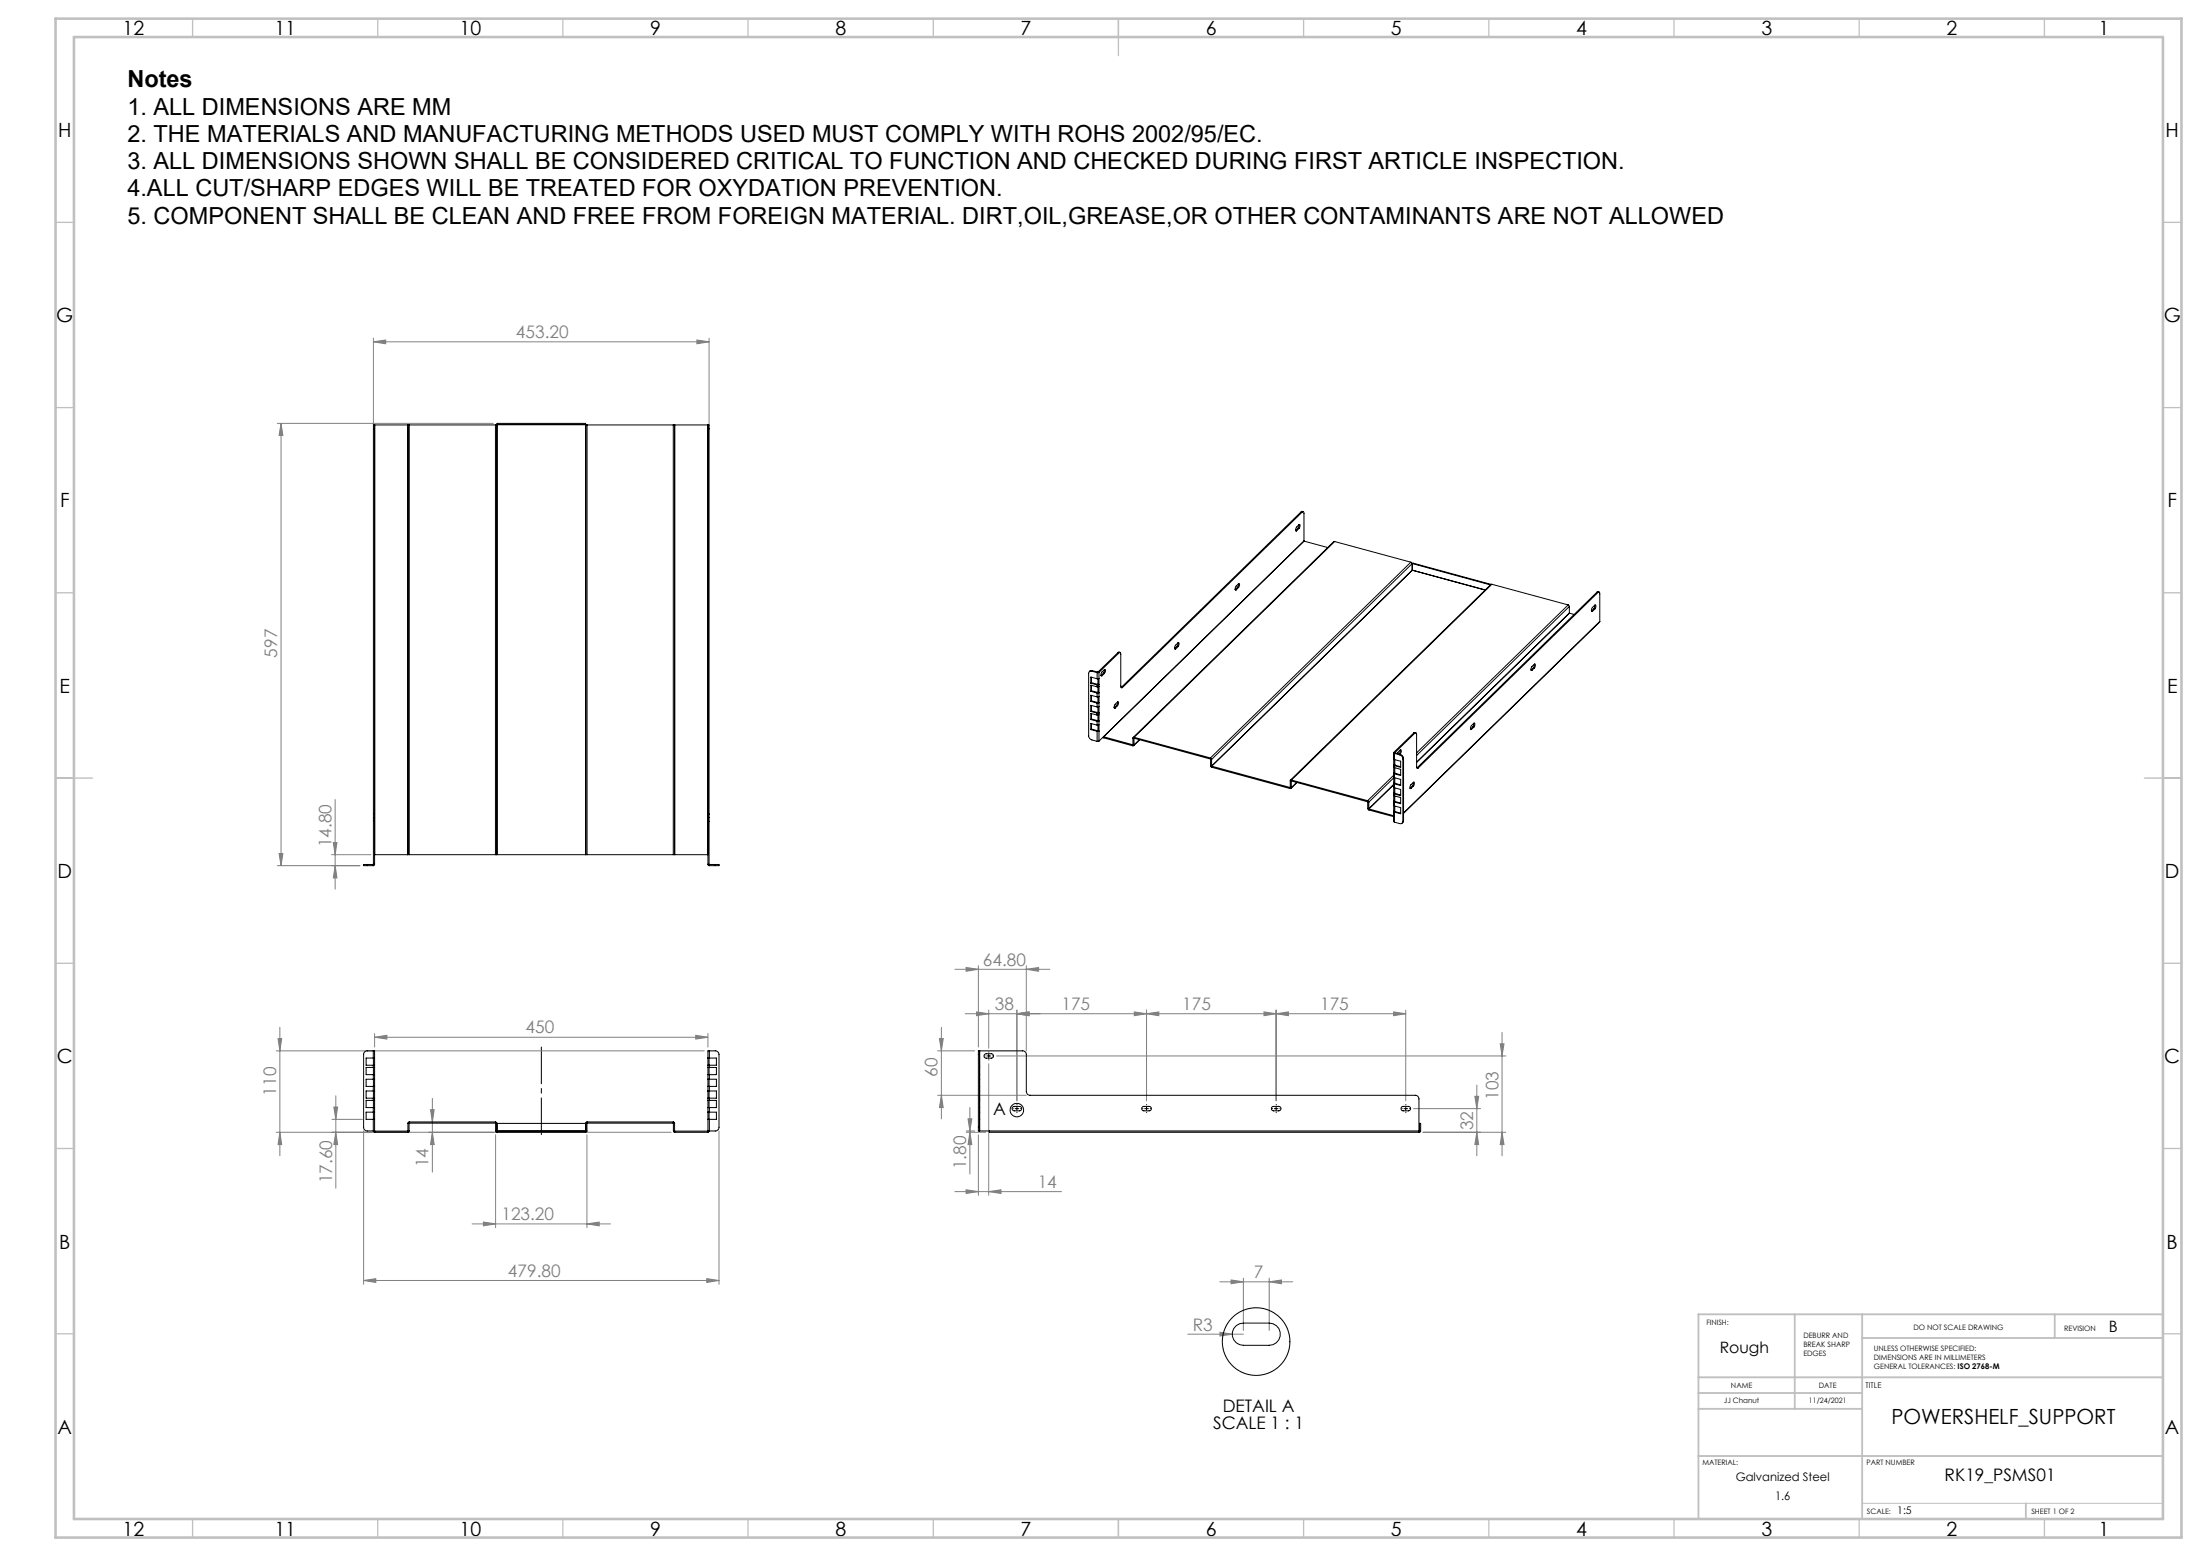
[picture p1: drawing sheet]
<svg xmlns="http://www.w3.org/2000/svg" width="594mm" height="420mm" viewBox="0 0 594 420" stroke-linecap="round" stroke-linejoin="round" font-family="sans-serif">
<g fill="none" stroke="#000" stroke-width=".27">
<path d="M266.5 285h1M266.9 284.5v1.1M274.1 299.2h1M274.6 298.7v1M309.1 299.2h1M309.6 298.7v1M344.1 299.2h1M344.6 298.7v1M379.1 299.2h.9M379.6 298.7v1"/>
<circle cx="274.6" cy="299.7" r="1.83"/>
</g>
<g fill="none" stroke="#808080" stroke-width=".27">
<path d="M100.8 92.3l3.3-.5v1zM100.8 91.3v23.4M100.8 92.3h90.7M188.2 91.8l3.3 .5-3.3 .5zM191.5 91.3v23.4M74.9 114.3h58.3M75.9 114.3l.5 3.3h-1zM75.9 114.3v119.4M90.5 215.8v24.2M74.9 233.7h22.3M75.4 230.4h1l-.5 3.3zM89.5 230.7h10.7"/>
<path d="M90 227.4h1l-.5 3.3zM90.5 233.7l.5 3.3h-1zM75.6 277.3v34.7M101.1 280l3.4-.5v1zM101.1 279v3.6M101.1 280h90M187.9 279.5l3.2 .5-3.2 .5zM191.1 279v3.6M254.2 277.3v24.7M257.8 261.6h25.7M260.8 261.1l3.4 .5-3.4 .6zM263.7 273.1l3.2 .5-3.2 .6z"/>
<path d="M264.2 260.6v22M266.9 272.6v10.3M274.6 273.6l3.2-.5v1.1zM274.6 272.6v24.5M277.1 261.6l3.3-.5v1.1zM277.1 260.6v23.1M306.2 273.1l3.4 .5-3.4 .6zM309.6 273.6l3.3-.5v1.1zM309.6 272.6v24.5M341.3 273.1l3.3 .5-3.3 .6zM344.6 273.6l3.3-.5v1.1zM344.6 272.6v24.5"/>
<path d="M376.3 273.1l3.3 .5-3.3 .6zM379.6 273.6h-119M379.6 272.6v24.5M405.6 278.7v33.3M74.6 283.7h115.5M75.1 280.3h1l-.5 3.4zM90.1 298.8h1.1l-.5 3.3zM90.7 295.8v24.9M116.2 299.5h1l-.5 3.3zM116.7 296.5v19.9M253.2 283.7h10M253.2 295.6h23.9"/>
<path d="M253.6 280.3h1.1l-.5 3.4zM254.2 295.6l.5 3.4h-1.1zM261.9 298.9v18M266.9 287.1v35.5M269.1 285h137.5M381.7 299.2h18M398.2 295.9h1l-.5 3.3zM398.7 292.9v19.1M405.1 281.7h1l-.5 3.3zM74.6 305.6h106.6M75.6 305.6l.5 3.3h-1zM89.6 302.1h8.3"/>
<path d="M90.7 305.6l.5 3.3h-1.1zM98.2 305.3v41.4M116.7 305.6l.5 3.3h-1zM133.8 306.3v25.1M158.5 306.3v25.1M194.1 305.3v41.4M260.9 305.6h5.2M260.9 305.3h2.3M261.4 302h1l-.5 3.3zM261.9 305.6l.5 3.3h-1zM264.2 306.3v16.3M384.2 305.6h22.4"/>
<path d="M398.7 305.6l.5 3.3h-1zM405.6 305.6l.5 3.3h-1zM127.5 330.4h37.3M130.5 329.9l3.3 .5-3.3 .5zM158.5 330.4l3.3-.5v1zM257.8 321.6h28.8M260.8 321.2l3.4 .4-3.4 .5zM266.9 321.6l3.4-.4v.9zM98.2 345.6l3.3-.5v1.1zM98.2 345.6h95.9M190.8 345.1l3.3 .5-3.3 .6zM329.4 346h19.6"/>
<path d="M329.4 359.6l3.3 .5-3.3 .5zM332.4 345.5l3.3 .5-3.3 .5zM335.7 345v14.1M342.7 346l3.3-.5v1zM342.7 345v14.1M320.7 360.1h15"/>
</g>
<g fill="none" stroke="#000" stroke-width=".27" stroke-dasharray="30.5 1.3 1.3 1.3">
<path d="M266 285h-.1M267 284v-.1M267 286v.1M268 285h.1M273.6 299.2h-.1M274.6 298.2v-.1M275.6 299.2h.1M308.6 299.2h-.1M309.6 298.2v-.1M310.6 299.2h.1M343.6 299.2h-.1M344.6 298.2v-.1"/>
<path d="M345.6 299.2h.1M378.6 299.2h-.1M379.6 298.2v-.1M380.6 299.2h.1M274.6 300.2v.1M309.6 300.2v.1M344.6 300.2v.1M379.6 300.2v.1"/>
</g>
<path d="M146.2 282.6v23.7" fill="none" stroke="#000" stroke-width=".27" stroke-dasharray="30.5 1.3 1.3 1.3" stroke-dashoffset="20.6"/>
<path d="M502.8 405.8h81.2" fill="none" stroke="#c0c0c0" stroke-width=".27"/>
<g fill="none" stroke="#c0c0c0" stroke-width=".35">
<path d="M52 5v5M102 5v5M152 5v5M202 5v5M252 5v5M302 5v10M352 5v5M402 5v5M452 5v5M502 5v5M552 5v5M15 60h5"/>
<path d="M584 60h5M15 110h5M584 110h5M15 160h5M584 160h5M15 210h10M579 210h10M15 260h5M584 260h5M15 310h5M584 310h5M15 360h5"/>
<path d="M584 360h5M52 410v5M102 410v5M152 410v5M202 410v5M252 410v5M302 410v5M352 410v5M402 410v5M452 410v5M502 410v5M552 410v5"/>
</g>
<path d="M484.6 354.8v25.5M502.8 354.8v55.2M554.8 354.8v6.4M584 354.8h-125.4v55.2M458.6 371.8h125.4M458.6 376h44.2M502.8 361.2h81.2M458.6 380.3h44.2M458.6 393h125.4M547 405.8v4.2" fill="none" stroke="#c0c0c0" stroke-width=".5"/>
<path d="M15 5h574v410h-574zM20 10h564v400h-564z" fill="none" stroke="#c0c0c0" stroke-width=".7"/>
<g fill="#808080">
<path d="M329.4 359.6l3.3 .5-3.3 .5z"/>
<path d="M187.9 279.5l3.2 .5-3.2 .5zM101.1 280l3.4-.5v1zM274.6 273.6l3.2-.5v1.1zM263.7 273.1l3.2 .5-3.2 .6zM266.9 321.6l3.4-.4v.9zM260.8 321.2l3.4 .4-3.4 .5z"/>
<path d="M98.2 345.6l3.3-.5v1.1zM190.8 345.1l3.3 .5-3.3 .6zM309.6 273.6l3.3-.5v1.1zM341.3 273.1l3.3 .5-3.3 .6zM344.6 273.6l3.3-.5v1.1zM376.3 273.1l3.3 .5-3.3 .6zM274.6 273.6l3.2-.5v1.1zM306.2 273.1l3.4 .5-3.4 .6zM260.8 261.1l3.4 .5-3.4 .6zM277.1 261.6l3.3-.5v1.1zM332.4 345.5l3.3 .5-3.3 .5zM342.7 346l3.3-.5v1z"/>
<path d="M130.5 329.9l3.3 .5-3.3 .5zM158.5 330.4l3.3-.5v1z"/>
<path d="M90.5 233.7l.5 3.3h-1zM90 227.4h1l-.5 3.3z"/>
<path d="M75.1 280.3h1l-.5 3.4zM75.6 305.6l.5 3.3h-1zM116.2 299.5h1l-.5 3.3zM116.7 305.6l.5 3.3h-1zM90.1 298.8h1.1l-.5 3.3zM90.7 305.6l.5 3.3h-1.1zM75.9 114.3l.5 3.3h-1zM75.4 230.4h1l-.5 3.3zM253.6 280.3h1.1l-.5 3.4zM254.2 295.6l.5 3.4h-1.1zM261.4 302h1l-.5 3.3zM261.9 305.6l.5 3.3h-1zM405.1 281.7h1l-.5 3.3zM405.6 305.6l.5 3.3h-1zM398.2 295.9h1l-.5 3.3zM398.7 305.6l.5 3.3h-1z"/>
<path d="M100.8 92.3l3.3-.5v1zM188.2 91.8l3.3 .5-3.3 .5z"/>
</g>
<g fill="none" stroke="#000" stroke-width=".27">
<path d="M100.8 115.7v104M100.8 115.7h.3M101.1 115.7l.1-1v116M101.1 115.7v104M110.1 114.7h-9.3v1M110.1 114.7h.1M110.1 114.7v116M110.1 114.7h.4M110.5 114.7v116M110.5 114.7h23.3M133.8 114.7h.4M133.8 114.7v116"/>
<path d="M134.2 114.7h.1M134.2 114.6h.1M134.2 114.6h23.9M158.1 114.7h.1M158.1 114.6h.1M158.2 114.7h.3M158.2 114.7v116M158.5 114.7v116M158.5 114.7h23.3M181.8 114.7h.3M181.8 114.7v116M182.1 114.7h.1"/>
<path d="M182.1 114.7v116M182.2 114.7h9.3v1M182.2 114.7v116M191.1 115.7v-1v116M191.1 115.7v104M191.1 115.7h.4M191.5 115.7v104M351.3 138.1l.3 .1M351.3 138.1l-48.5 47.4M351.6 138.2l.3-.1 .2 .3v7.6M351.6 138.2l-48.5 47.4M351.9 138.1h-.6"/>
<path d="M333.5 159.2h.3M334.1 158.5l.3 .1M334.1 158.5l-.6 .6M334.4 157.6l-.6 .6a.76 .76 0 0 0-.1 1.1l.1-.1M334.4 157.6l.1-.1a.76 .76 0 0 1-.1 1.1M334.4 157.6l-.3 .9M334.4 158.6l-.6 .6M349.8 143.2l.3 .1M350.4 142.6h.3M350.4 142.6l-.6 .6M350.7 141.6l-.6 .7a.76 .76 0 0 0-.1 1.1l.1-.1M350.7 141.6h.1a.76 .76 0 0 1-.1 1"/>
<path d="M350.7 141.6l-.3 1M350.7 142.6l-.6 .7M352.1 146v.1M352.1 146l-54.1 52.8M352.1 146.1l-54.1 52.8M352.1 146.1l6.4 1.7M360.4 146.2h-.3l-54.1 52.9M360.4 146.2l20.5 5.5M360.4 146.2l-54.2 52.8M380.9 151.7l.3 .5M380.9 151.7l-54.1 52.9M381.2 153.9l.1 .1"/>
<path d="M381.2 152.2l-54.1 52.8M381.2 153.9l-54.1 52.9M381.2 152.2v1.7M381.3 154l-54.1 52.8M381.4 153.9h.1M381.4 153.9l-.1 .1M381.4 153.9l19.6 5.4M381.4 152.1v1.8M381.4 152.1l21 5.8M381.4 153.9l19.6 5.3M381.4 152.1l.1-.1 21.1 5.7M402.6 157.7l-54.2 52.9"/>
<path d="M402.8 157.7h-.2M402.8 157.7l-54.1 52.9M402.8 157.7l20.6 5.6M431.2 159.8l.3 .1M431.2 159.8l-48.5 47.4M431.5 159.9l.3-.1 .1 .3v7.6M431.5 159.9l-48.6 47.4M431.8 159.8h-.6M301.9 176.1l-5.5 5.3M301.9 176.1l.3 .1M302.2 176.2l.3-.1 .1 .3v8.9l.2 .3h.3M302.2 176.2l-5.5 5.3"/>
<path d="M302.4 176.1h-.5M317.8 174.5l-.7 .6 .3 .1M317.8 174.5h.3M318.1 173.5l-.7 .6a.77 .77 0 0 0-.1 1.1h.1M318.1 173.5l.1-.1a.76 .76 0 0 1-.1 1.1M318.1 173.5l-.3 1M318.1 174.5l-.7 .7M414.3 179.3l-.3 .9M423.4 163.3l.3 .4M423.4 163.3l-40.9 39.9M423.7 163.7l.1 1.8M423.7 163.7l-41.2 40.2"/>
<path d="M423.8 165.5l-41.3 40.3M423.8 165.5l1.2 .4M429.7 164.9l.3 .1M430.4 164.3h.2M430.4 164.3l-.7 .6M430.6 163.4l-.2 .9M430.6 164.3a.75 .75 0 0 0 .1-1l-.7 .7a.61 .61 0 0 0 0 1M430.6 164.3l-.6 .7M431.9 167.7l-52.9 51.9M431.9 167.7l-52.9 51.7M294.5 194.2l1.7 .5M294.5 196.9l1.7 .5"/>
<path d="M294.5 184.4l1.7 .5M294.5 186.6l1.7 .5M294.5 189.3l1.7 .5M294.5 192l1.7 .5M294.7 184.3l-.2 .1M294.7 182.8v1.5M294.7 185v1.5M294.7 187.7v1.5M294.7 190.4v1.5M294.7 192.6v1.5M294.7 195.3v1.5M294.7 184.3l1.7 .4"/>
<path d="M294.7 186.5l-.2 .1M294.7 186.5l1.7 .4M294.7 189.2l-.2 .1M294.7 189.2l1.7 .4M294.7 191.9l-.2 .1M294.7 191.9l1.7 .5M294.7 194.1l-.2 .1M294.7 194.1l1.7 .4M294.7 196.8l-.2 .1M294.7 196.8l1.7 .5M294.8 181.2a.62 .62 0 0 0-.9 .6v16.8a1.19 1.19 0 0 0 .9 1.1l1.4 .4M294.8 181.2l1.4 .4"/>
<path d="M295 181h-.5l-.4 .3M295 181l-.2 .2M295 181l1.4 .4M296.2 181.6v1.6M296.2 184.9v.5M296.2 187.1v1M296.2 189.8v1M296.2 192.5v.5M296.2 194.7v1M296.2 197.4v2.7M296.2 195.7l-1.7-.4v1.6M296.2 183.2l-1.7-.4v1.6"/>
<path d="M296.2 185.4l-1.7-.5v1.7M296.2 188.1l-1.7-.4v1.6M296.2 190.8l-1.7-.4v1.6M296.2 193l-1.7-.4v1.6M296.4 181.4h.1M296.4 184.7h.1M296.4 189.6h.1M296.4 192.4h.1M296.4 194.5h.1M296.4 197.3h.1M296.4 181.4l-.2 .2M296.4 184.7l-.2 .2"/>
<path d="M296.4 186.9l-.2 .2M296.4 189.6l-.2 .2M296.4 192.4l-.2 .1M296.4 194.5l-.2 .2M296.4 197.3l-.2 .1M296.4 184.7l.3 .1-.5 .1M296.4 186.9l.3 .1-.5 .1M296.4 186.9h.1M296.4 189.6l.3 .1-.5 .1M296.4 192.4h.3l-.5 .1M296.4 194.5l.3 .1-.5 .1M296.4 197.3h.3l-.5 .1"/>
<path d="M296.4 181.4l.3 .1M296.4 183.3v1.4M296.4 185.4v1.5M296.4 188.1v1.5M296.4 190.9v1.5M296.4 193v1.5M296.4 195.8v1.5M296.7 181.5l-.5 .1M296.7 183.1l-.5 .1M296.7 185.3l-.5 .1M296.7 188l-.5 .1M296.7 190.8h-.5"/>
<path d="M296.7 193h-.5M296.7 195.7h-.5M296.7 181.5v18.5M297.7 199l.3 .2M297.9 181.7l-.6 .6 .2 .1M297.9 181.7l.3 .1M298 198.8v.1M298 198.8l-1.3 1.2M298 198.9l7.9 2.1M298 199.2l7.9 2.1M298 198.9v.3M298.2 180.7l-.3 1"/>
<path d="M298.2 181.8a.71 .71 0 0 0 .1-1.1l-.8 .7a.76 .76 0 0 0-.1 1.1l.1-.1M298.2 181.8l-.7 .6M301.4 190.4l-.6 .6 .3 .1M301.4 190.4l.3 .1M301.7 189.5l-.6 .6a.58 .58 0 0 0 0 1M301.7 189.5l.1-.1a.76 .76 0 0 1-.1 1.1M301.7 189.5l-.3 .9M301.7 190.5l-.6 .6M302.8 185.5l-.1 .1M302.8 185.5l.3 .1M305.9 199.2l.3 .1M305.9 199.2v1.8"/>
<path d="M306.2 199.3l20.9 5.7M306.2 199l-.3 .2M306.2 199.3h.1M306.2 199l20.6 5.6M306.2 199v2.1M307.6 199.7l-1.4 1.4M307.7 199.7l-1.6 1.5M381.7 197.8l.3 .1M381.7 197.8l-5.4 5.3M382 197.9a.31 .31 0 0 1 .5 0 .31 .31 0 0 1 0 .4v8.7l.1 .3h.3M382 197.9l-5.4 5.3M382.3 197.8h-.6"/>
<path d="M397.7 196.2l-.6 .6 .2 .1M397.7 196.2h.3M397.9 195.2l-.2 1M398 196.2a.81 .81 0 0 0 0-1.1l-.7 .7a.76 .76 0 0 0-.1 1.1h.1M398 196.2l-.7 .7M414 180.2l-.6 .7h.2M414 180.2l.3 .1M414.3 180.3a.81 .81 0 0 0 .1-1.1l-.8 .7a.76 .76 0 0 0-.1 1.1l.1-.1M414.3 180.3l-.7 .6M100.8 219.7v1M100.8 219.7h.3M101.1 219.7v1"/>
<path d="M191.1 219.7v1M191.1 219.7h.4M191.5 219.7v1M296.7 200l-.5 .1M305.9 201v.3M305.9 201h.1M305.9 201l.3 .1M306.2 201.1l-.3 .2M326.8 204.6l.3 .4M326.8 204.6v2.1M326.8 206.7l.4 .4M326.8 206.7l.3 .1"/>
<path d="M327.1 206.8h.1M327.1 205v1.8M327.2 206.8l21.1 5.8M327.2 207.1l21.1 5.7M327.2 206.8v.3M348.3 212.6v.2M348.4 210.8h.3M348.4 212.5l-.1 .1M348.4 212.5l.3 .1M348.4 210.8v1.7M348.7 212.6l-.4 .2M348.7 210.8v1.8"/>
<path d="M348.7 210.6h-.3v.2M348.7 210.8l20.6 5.6M348.7 210.6v.2M348.7 210.6l20.6 5.5M350.1 211.2l-1.4 1.4M350.2 211.2l-1.6 1.6M369.3 216.1l.3 .4M369.3 216.4h.1M369.3 216.1v.3M369.3 218.2l.3 .4M369.3 216.4l.3 .1M369.3 218.2l.3 .1"/>
<path d="M369.3 216.4v1.8M369.6 218.3v.1M369.6 216.5v1.8M369.6 218.6l6.7 1.8M369.6 218.4v.2M369.6 218.4l6.7 1.8M376.3 203.2v1.7l.2 .1M376.3 206.5v.6l.2 .1M376.3 208.7v1.1l.2 .1M376.3 211.4v1.1l.2 .1M376.3 214.2v.5l.2 .1M376.3 216.3v1.1l.2 .1"/>
<path d="M376.3 219.1v2.7l.2 .1M376.3 211.9l-6.7 6.5M376.3 209.3l-7 6.8M376.3 211.8l-6.7 6.5M376.3 203.1l.2 .3M376.3 206.4l.2 .3M376.3 206.4l.3 .1M376.3 208.6l.2 .3M376.3 211.3l.2 .3M376.3 214l.2 .3M376.3 214l.3 .2M376.3 216.2l.2 .3"/>
<path d="M376.3 219l.2 .2M376.3 203.1l.3 .1M376.3 204.9v1.5M376.3 207.1v1.5M376.3 209.8v1.5M376.3 212.6v1.4M376.3 214.8v1.4M376.3 217.5v1.5M376.3 208.6l.3 .1M376.3 211.3l.3 .1M376.3 216.2l.3 .1M376.3 219h.3"/>
<path d="M376.3 210l-6.7 6.5M376.5 214.8l1.7 .5v1.6l-1.7-.4M376.5 203.4v1.6M376.5 206.7v.5M376.5 208.9v1M376.5 211.6v1M376.5 214.3v.5M376.5 216.5v1M376.5 219.2v2.7M376.5 212.6l1.7 .5v1.7l-1.7-.5M376.5 205l1.7 .5v1.6l-1.7-.4M376.5 207.2l1.7 .5v1.6l-1.7-.4"/>
<path d="M376.5 209.9l1.7 .5v1.6l-1.7-.4M376.5 217.5l1.7 .5v1.7l-1.7-.5M376.5 203.4l1.4 .3M376.6 203.2h.1M376.6 208.7h.1M376.6 211.4h.1M376.6 216.3h.1M376.6 219v.1M376.6 205.1v1.4M376.6 207.2v1.5M376.6 210v1.4M376.6 212.7v1.5"/>
<path d="M376.6 214.9v1.4M376.6 217.6v1.5M376.6 203.2l-.1 .2M376.6 203.2l1.5 .4M376.6 206.5l-.1 .2M376.6 206.5l1.6 .5M376.6 208.7l-.1 .2M376.6 208.7l1.6 .4M376.6 211.4l-.1 .2M376.6 211.4l1.6 .5M376.6 214.2l-.1 .1M376.6 214.2l1.6 .4"/>
<path d="M376.6 216.3l-.1 .2M376.6 216.3l1.6 .5M376.6 219.1l-.1 .1M376.6 219.1l1.6 .4M377.2 203.4l1-1a.77 .77 0 0 1-.1 1.1M377.8 203.4l.3 .1M377.8 203.4l-.1 .1M377.9 203.7a1.19 1.19 0 0 1 .9 1.1M378.1 203.6l.5 .3 .4 .8M378.1 202.5l-.3 .9M378.1 203.6l-.2 .1M378.1 203.5l-.1 .1"/>
<path d="M378.8 204.8v16.9M379 204.7l-.2 .1M379 204.7v16.8M381.4 212.1l-.7 .6 .3 .1M381.4 212.1l.2 .1M381.6 211.2l-.2 .9M381.6 212.2a.81 .81 0 0 0 .1-1.1l-.7 .7a.76 .76 0 0 0-.1 1.1l.1-.1M381.6 212.2l-.6 .6M382.7 207.2l-.1 .1M382.7 207.2l.2 .1M99.2 233.3h-1v.4h1M99.2 233.7h1.6"/>
<path d="M99.2 233.3h1.6M99.2 233.3v.4M100.8 233.3v.4M100.8 220.7v1M100.8 233.3h.1M100.8 221.7v11.6M100.8 220.7h.3M100.8 221.7h.3M100.8 233.3h.3M101.1 220.7v1M101.1 233.3l-.3 .4M101.1 230.7h.1"/>
<path d="M101.1 221.7v11.6M101.2 230.7h8.9M110.1 230.7h.1M110.1 230.7h.4M110.5 230.7h23.3M133.8 230.7h.4M134.2 230.7v-116.4h23.9v116.4M134.2 230.7h23.9M158.1 230.7h.1M158.2 230.7h.3M158.5 230.7h23.3M181.8 230.7h.3"/>
<path d="M182.1 230.7h.1M182.2 230.7h8.9M191.1 230.7h.1M191.1 220.7v1M191.1 233.3l.4 .4M191.1 221.7v11.6M191.1 220.7h.4M191.1 221.7h.4M191.1 233.3h.4M191.5 220.7v1M191.5 233.3h.1M191.5 221.7v11.6"/>
<path d="M191.5 233.3v.4M191.5 233.7h1.6M191.5 233.3h1.6M193.1 233.3h.2a.5 .5 0 0 1 .8 .4h-1M193.1 233.3v.4M378.8 221.7a.62 .62 0 0 1-.9 .6l-1.4-.4M379 221.5l-.4 .7M379 221.5l-.2 .2M100.8 283.7h-1.6a.96 .96 0 0 0-1 .9v19.7a.96 .96 0 0 0 1 1h1.6M100.8 290.1h.3M100.8 291.3h.3M100.8 299h.3"/>
<path d="M100.8 283.7h.3v21.6M100.8 285.6h.3M100.8 293.2h.3M100.8 294.5h.3M100.8 287.5h.3M100.8 288.1h.3M100.8 296.4h.3M100.8 297h.3M100.8 297h-2v2h2M100.8 283.7v1.9M100.8 287.5v.6M100.8 290.1v1.2"/>
<path d="M100.8 293.2v1.3M100.8 296.4v.6M100.8 299v1.2M100.8 285.6h-2v1.9h2M100.8 288.1h-2v2h2M100.8 291.3h-2v1.9h2M100.8 294.5h-2v1.9h2M100.8 285.6v1.9M100.8 288.1v2M100.8 291.3v1.9M100.8 294.5v1.9M100.8 297v2"/>
<path d="M191.1 299h.4M191.1 291.3h.4M191.1 290.1h.4M191.1 287.5h.4M191.1 288.1h.4M191.1 297h.4M191.1 296.4h.4M191.1 293.2h.4M191.1 294.5h.4M191.1 285.6h.4M191.5 285.6v1.9M191.5 288.1v2"/>
<path d="M191.5 291.3v1.9M191.5 294.5v1.9M191.5 297v2M191.5 283.7h1.6a1.02 1.02 0 0 1 1 .9v19.7a1.02 1.02 0 0 1-1 1h-1.6M191.5 283.7h-.4v21.6M191.5 297h1.9v2h-1.9M191.5 285.6h1.9v1.9h-1.9M191.5 288.1h1.9v2h-1.9M191.5 291.3h1.9v1.9h-1.9M191.5 294.5h1.9v1.9h-1.9M191.5 283.7v1.9M191.5 287.5v.6"/>
<path d="M191.5 290.1v1.2M191.5 293.2v1.3M191.5 296.4v.6M191.5 299v1.2M264.2 284.6v-.9h11.9a.96 .96 0 0 1 1 .9v10.1a1.02 1.02 0 0 0 1 .9h104a.96 .96 0 0 1 1 1v9M264.2 284.6h.3M264.2 284.6v19.7M264.5 284.6v-.9v21.6v-1M264.5 293.2h.1M264.5 294.5h.1M264.5 296.4h.1M264.5 297h.1"/>
<path d="M264.5 287.5h.1M264.5 288.1h.1M264.5 285.6h.1M264.5 299h.1M264.5 290.1h.1M264.5 291.3h.1M264.5 284.6v19.7M265.9 284.6l1.8-.2a.6 .6 0 0 1 .6 .6 .6 .6 0 0 1-.6 .6l-1.8-.1-.2-.4zM273.5 298.8l1.8-.2a.6 .6 0 0 1 .5 .6 .6 .6 0 0 1-.5 .6h-1.7l-.3-.5zM308.5 298.8l1.8-.2a.6 .6 0 0 1 .6 .6 .6 .6 0 0 1-.6 .6h-1.7l-.3-.5zM343.5 298.8l1.8-.2a.6 .6 0 0 1 .6 .6 .6 .6 0 0 1-.6 .6h-1.7l-.3-.5zM378.5 298.8l1.8-.2a.6 .6 0 0 1 .6 .6 .6 .6 0 0 1-.6 .6l-1.8-.1-.2-.4z"/>
<path d="M100.8 300.2h.3M100.8 305.3h.3M100.8 302.1h.3M100.8 302.1v3.2M100.8 300.2h-2v1.9h2M100.8 305.3l.4 .3M100.8 300.2v1.9M101.1 305.3h.1M101.2 305.6h8.9M101.2 305.3v.3M110.1 303.2v2.4M110.1 303.2h.4"/>
<path d="M110.5 305.3l-.4 .3M110.5 305.3h-9.3M110.5 303.2v2.1M110.5 303.2h71.3M110.5 302.8l-.4 .4M110.5 303.2h.1M110.5 302.8h23.3M110.5 302.8v.4M133.8 302.8l.4 .4v2.4M133.8 302.8v2.5M133.8 305.3l.4 .3M133.8 305.3h24.7"/>
<path d="M134.2 305.3h.1M134.2 305.6h23.9M158.1 305.3h.1M158.1 303.2v2.4M158.5 305.3l-.4 .3M158.5 302.8l-.3 .3-.1 2.2M158.5 302.8v2.5M158.5 302.8h23.3M181.8 302.8l.3 .4M181.8 303.2h.1M181.8 302.8v.4M181.8 305.3l.4 .3"/>
<path d="M181.8 305.3h9.3M181.8 303.2h.3M181.8 303.2v2.1M182.1 303.2l.1 2.4M182.2 305.6h8.9M191.1 305.3v.3M191.1 300.2h.4M191.1 302.1h.4M191.1 305.3h.4M191.1 305.3h.1M191.5 305.3l-.4 .3M191.5 300.2v1.9"/>
<path d="M191.5 300.2h1.9v1.9h-1.9M191.5 302.1v3.2M264.2 304.3v1h119M264.2 304.3h.3M264.5 300.2h.1M264.5 302.1h.1M267.1 305.3v.3h116.1M383.2 305.3v.3M383.3 305.3h-.1M383.3 305.3h.3M383.3 305.3v-2.1h.3v2.1M383.6 305.3l-.4 .3"/>
<path d="M333.8 357.8l.9-.5 1-.2h7a3 3 0 0 1 3 3 3 3 0 0 1-3 3h-7a3 3 0 0 1-2.8-1.9 3 3 0 0 1 .9-3.4z"/>
<circle cx="339.1" cy="362.1" r="9.1"/>
</g>
<g font-size="6.3">
<text x="34.4" y="23.6">Notes</text>
<text x="34.4" y="30.9">1. ALL DIMENSIONS ARE MM</text>
<text x="34.4" y="38.3">2. THE MATERIALS AND MANUFACTURING METHODS USED MUST COMPLY WITH ROHS 2002/95/EC.</text>
<text x="34.4" y="45.6">3. ALL DIMENSIONS SHOWN SHALL BE CONSIDERED CRITICAL TO FUNCTION AND CHECKED DURING FIRST ARTICLE INSPECTION.</text>
<text x="34.4" y="53">4.ALL CUT/SHARP EDGES WILL BE TREATED FOR OXYDATION PREVENTION.</text>
<text x="34.4" y="60.3">5. COMPONENT SHALL BE CLEAN AND FREE FROM FOREIGN MATERIAL. DIRT,OIL,GREASE,OR OTHER CONTAMINANTS ARE NOT ALLOWED</text>
</g>
<text font-size="5.6" x="510.7" y="384.5">POWERSHELF_SUPPORT</text>
<g font-size="5.3">
<text x="33.1" y="9.5">12</text>
<text x="74.1" y="9.5">11</text>
<text x="124.1" y="9.5">10</text>
<text x="175.6" y="9.5">9</text>
<text x="225.6" y="9.5">8</text>
<text x="275.6" y="9.5">7</text>
<text x="325.6" y="9.5">6</text>
<text x="375.6" y="9.5">5</text>
<text x="425.6" y="9.5">4</text>
<text x="475.6" y="9.5">3</text>
<text x="525.6" y="9.5">2</text>
<text x="566.6" y="9.5">1</text>
<text x="15.7" y="37">H</text>
<text x="584.7" y="37">H</text>
<text x="15.2" y="87">G</text>
<text x="584.2" y="87">G</text>
<text x="16.2" y="137">F</text>
<text x="585.2" y="137">F</text>
<text x="16.1" y="187">E</text>
<text x="585.1" y="187">E</text>
<text x="15.5" y="237">D</text>
<text x="584.5" y="237">D</text>
<text x="15.4" y="287">C</text>
<text x="584.4" y="287">C</text>
<text x="16" y="337.1">B</text>
<text x="585" y="337.1">B</text>
<text x="15.5" y="387">A</text>
<text x="584.5" y="387">A</text>
<text x="33.1" y="414.5">12</text>
<text x="74.1" y="414.5">11</text>
<text x="124.1" y="414.5">10</text>
<text x="175.6" y="414.5">9</text>
<text x="225.6" y="414.5">8</text>
<text x="275.6" y="414.5">7</text>
<text x="325.6" y="414.5">6</text>
<text x="375.6" y="414.5">5</text>
<text x="425.6" y="414.5">4</text>
<text x="475.6" y="414.5">3</text>
<text x="525.6" y="414.5">2</text>
<text x="566.6" y="414.5">1</text>
</g>
<g font-size="4.7" fill="#808080">
<text x="139.3" y="91.2">453.20</text>
<text x="74.9" y="177.5" transform="rotate(-90 74.9 177.5)">597</text>
<text x="89.5" y="228.7" transform="rotate(-90 89.5 228.7)">14.80</text>
<text x="265.4" y="260.6">64.80</text>
<text x="268.6" y="272.6">38</text>
<text x="286.6" y="272.6">175</text>
<text x="319.2" y="272.6">175</text>
<text x="356.4" y="272.6">175</text>
<text x="141.9" y="278.9">450</text>
<text x="253.2" y="290.6" transform="rotate(-90 253.2 290.6)">60</text>
<text x="74.6" y="295.7" transform="rotate(-90 74.6 295.7)">110</text>
<text x="404.6" y="296.9" transform="rotate(-90 404.6 296.9)">103</text>
<text x="397.7" y="305.1" transform="rotate(-90 397.7 305.1)">32</text>
<text x="115.7" y="315.1" transform="rotate(-90 115.7 315.1)">14</text>
<text x="260.9" y="315.6" transform="rotate(-90 260.9 315.6)">1.80</text>
<text x="89.7" y="319.4" transform="rotate(-90 89.7 319.4)">17.60</text>
<text x="280.2" y="320.6">14</text>
<text x="135.4" y="329.3">123.20</text>
<text x="137.2" y="344.6">479.80</text>
<text x="338.5" y="345">7</text>
<text x="322" y="359.2">R3</text>
</g>
<g font-size="4.7">
<text x="268.2" y="300.9">A</text>
<text x="330.1" y="381.2">DETAIL A</text>
<text x="327.5" y="385.7">SCALE 1 : 1</text>
<text x="525.1" y="399.7">RK19_PSMS01</text>
</g>
<g font-size="4.2">
<text x="569.3" y="359.6">B</text>
<text x="464.3" y="365.2">Rough</text>
</g>
<g font-size="3.2">
<text x="468.7" y="399.7">Galvanized Steel</text>
<text x="479.3" y="404.8">1.6</text>
</g>
<text font-size="2.8" x="512.3" y="408.6">1:5</text>
<text font-size="2.1" x="503.7" y="374.6">TITLE</text>
<g font-size="2">
<text x="460.8" y="357.6">FINISH:</text>
<text x="516.6" y="359">DO NOT SCALE DRAWING</text>
<text x="557.3" y="359.2">REVISION</text>
<text x="486.9" y="361.1">DEBURR AND</text>
<text x="486.9" y="363.6">BREAK SHARP</text>
<text x="506" y="364.6">UNLESS OTHERWISE SPECIFIED:</text>
<text x="486.9" y="366.1">EDGES</text>
<text x="506" y="367.1">DIMENSIONS ARE IN MILLIMETERS</text>
<text x="506" y="369.6">GENERAL TOLERANCES: ISO 2768-M</text>
<text x="467.4" y="374.6">NAME</text>
<text x="491.1" y="374.6">DATE</text>
<text x="465.5" y="378.7">JJ Chanut</text>
<text x="488.4" y="378.6">11/24/2021</text>
<text x="459.6" y="395.5">MATERIAL:</text>
<text x="504" y="395.5">PART NUMBER</text>
<text x="504.1" y="408.6">SCALE:</text>
<text x="548.5" y="408.6">SHEET 1 OF 2</text>
</g>
</svg>
